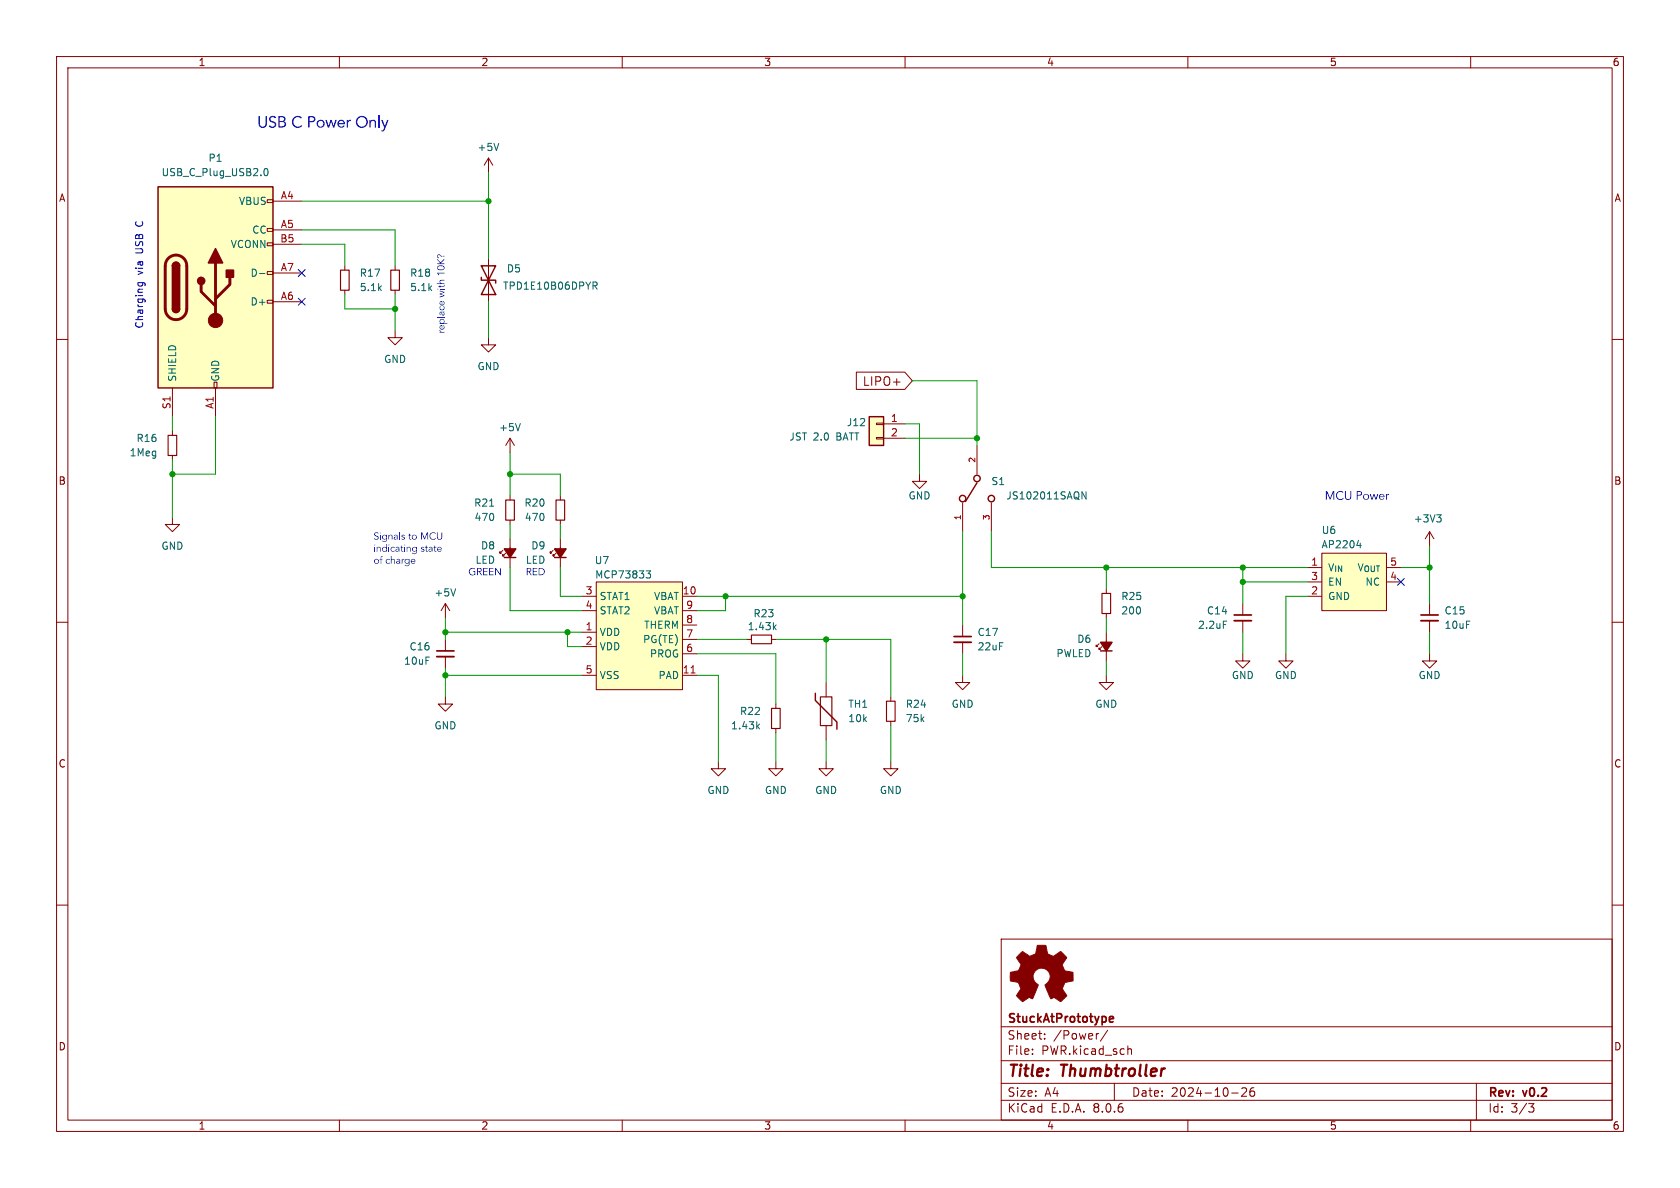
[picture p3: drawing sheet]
<svg xmlns="http://www.w3.org/2000/svg" width="297mm" height="210mm" viewBox="0 0 297 210" stroke-linecap="round" stroke-linejoin="round" font-family="sans-serif">
<g fill="none" stroke="#840000" stroke-width=".18">
<path d="M10 10h277v190h-277zM12 12h273v186h-273zM60 10v2M110 10v2M160 10v2M210 10v2M260 10v2M10 60h2M86.4 59.7v1.3h1.2l-1.2 1.2-1.3-1.2h1.3M86.4 45.7v7.6M285 60h2M90.2 77.5l-.8 1.2"/>
<path d="M90.2 77.5v2.5M90.2 77.5l.7 1.2M10 110h2M285 110h2M10 160h2M285 160h2M177 166h108v32h-108zM60 198v2M110 198v2M160 198v2M177 194.5h108M177 191.5h108"/>
<path d="M177 187.5h108M177 181.5h108M182.5 186.3v.1M182.5 185.5v.1M184.7 183.6v.1M184.7 182.8v.1M194.2 182.7l-.2 .1M195.8 182.1l-1.3 2M197 191.5v3M199.4 185.5l.2-.1 .4 .1v.9M210 198v2M217.7 193.2h1.2"/>
<path d="M219.5 192.4l.6-.1 .2 .1 .1 .3-.9 1.1h.9M221.7 192.3a.59 .59 0 0 0-.7 .6v.6l.1 .2 .4 .1 .2-.1 .1-.5-.1-.3h-.5l-.2 .3M260 198v2M261 191.5v6.5M270.2 195.1h1l-.5 .6 .4 .1 .1 .5-.3 .3h-.4"/>
</g>
<path d="M196.2 179.8l.4-.1 .2 .3-.7 .2M196.2 180.6h.6" fill="none" stroke="#840000" stroke-width=".3"/>
<path d="M85.1 49v.5h2.5v.5M85.1 47h2.5l-1.2 2.5zM86.4 49.5l1.2 2.6h-2.5z" fill="none" stroke="#840000" stroke-width=".25"/>
<path d="M104.8 49.9h.5l.3 .2-.2 .4h-.6M105.1 50.5l.5 .6M92 74.9l-.4 1.2" fill="none" stroke="#006464" stroke-width=".18"/>
<path d="M27.9 33h20.4v35.6h-20.4z" fill="#ffffc2"/>
<g fill="none" stroke="#840000" stroke-width=".18">
<path d="M47.2 35.3h1.1v.5h-1.1zM48.3 35.6h5M47.2 53.1h1.1v.5h-1.1zM47.2 48h1.1v.5h-1.1zM47.2 42.9h1.1v.5h-1.1zM47.2 40.4h1.1v.5h-1.1zM48.3 40.6h5M48.3 53.3h5M48.3 48.3h5M48.3 43.2h5M69.8 47v.8M69.8 51.3v.8"/>
<path d="M30.5 68.6v5.1M37.8 67.6h.6v1h-.6zM38.1 68.6v5.1M30.5 91.4v1.3h1.2l-1.2 1.3-1.3-1.3h1.3M78.7 106.7l-.7 1.3M78.7 106.7v2.5M78.7 106.7l.8 1.3"/>
</g>
<path d="M27.9 33h20.4v35.6h-20.4zM30.5 54.6a.64 .64 0 0 0 .6 .6 .64 .64 0 0 0 .6-.6M30.5 47a.64 .64 0 0 1 .6-.6 .64 .64 0 0 1 .6 .6" fill="none" stroke="#840000" stroke-width=".25"/>
<path d="M29.8 45.7a1.9 1.9 0 0 1 2-.5 1.9 1.9 0 0 1 1.2 1.8v7.6a1.91 1.91 0 0 1-1.9 1.9 1.91 1.91 0 0 1-1.9-1.9v-7.8l.2-.6zM35.6 50.3v1.3l2.5 2.5M38.1 46.5v10.1M40.6 49v1.3l-2.5 2.5" fill="none" stroke="#840000" stroke-width=".51"/>
<g fill="#840000" stroke="#840000" stroke-width=".25">
<path d="M30.5 54.6h1.2a.64 .64 0 0 1-.6 .6 .64 .64 0 0 1-.6-.6z"/>
<path d="M30.5 47h1.2v7.6h-1.2z"/>
<path d="M30.7 46.5a.64 .64 0 0 1 .7-.1 .64 .64 0 0 1 .3 .6h-1.2z"/>
<path d="M38.1 43.9l1.3 2.6h-2.6z"/>
<path d="M40 47.8h1.3v1.2h-1.3z"/>
<circle cx="35.6" cy="49.7" r=".63"/>
</g>
<circle cx="38.1" cy="56.6" r="1.27" fill="#840000" stroke="#840000" stroke-width=".18"/>
<path d="M46.8 29.9l.2-.1a.68 .68 0 0 1 .4 .6 .68 .68 0 0 1-.4 .7l-.2-.2-.1-.3zM45.9 48.4h.9M80.6 104.1l-.5 1.3" fill="none" stroke="#006464" stroke-width=".18"/>
<path d="M69.1 47.8h1.5v3.5h-1.5z" fill="none" stroke="#840000" stroke-width=".2"/>
<path d="M105.4 102.9h15.2v19h-15.2z" fill="#ffffc2"/>
<g fill="none" stroke="#840000" stroke-width=".18">
<path d="M86.4 27.9l-.8 1.3M86.4 27.9v2.6M86.4 27.9l.7 1.3M61 47v.8M61 51.3v.8M69.8 58.4v1.3h1.3l-1.3 1.3-1.2-1.3h1.2M30.5 76.2v.8M30.5 80.5v.8M90.2 87.6v.8M90.2 91.9v.8M252.7 94v2.5M252.7 94l-.7 1.3"/>
<path d="M252.7 94l.8 1.3M78.7 113v2.1M78.7 116.1v2M102.9 111.8h2.5M102.9 105.4h2.5M102.9 119.4h2.5M102.9 114.3h2.5M102.9 108h2.5M105.4 102.9h15.2v19h-15.2zM120.6 105.4h2.6M120.6 119.4h2.6M120.6 108h2.6"/>
<path d="M120.6 115.6h2.6M120.6 113h2.6M120.6 110.5h2.6M170.2 110.5v2M170.2 113.5v2.1M194.3 113.8l-.5 .5v-.3v.3h.3M194.8 114.3l-.5 .5v-.2v.2h.3M195.6 119.4v1.3h1.2l-1.2 1.2-1.3-1.2h1.3M195.6 111.8v5M252.7 115.6v1.2h1.3l-1.3 1.3-1.2-1.3h1.2M252.7 106.7v2M252.7 109.7v2.1"/>
<path d="M127 134.6v1.3h1.3l-1.3 1.3-1.3-1.3h1.3M137.2 134.6v1.3h1.2l-1.2 1.3-1.3-1.3h1.3M137.2 124.5v.7M137.2 128.8v.7M146 134.6v1.3h1.3l-1.3 1.3-1.2-1.3h1.2M146 120.7v2.5M146 128.3v2.5M157.5 134.6v1.3h1.2l-1.2 1.3-1.3-1.3h1.3M157.5 123.2v.8M157.5 127.5v.8"/>
</g>
<path d="M122.2 119h.7" fill="none" stroke="#a90000" stroke-width=".18"/>
<path d="M88.2 25.3l-.4 1.3M86.6 89.5h.7M254 91h.8l-.4 .5M254.5 91.5l.3 .2v.3l-.3 .3M114.2 100.9h.8l-.4 .5 .4 .1v.4l-.2 .3h-.4M133.9 128.4l.4 .4M134.3 128l-.5 .5" fill="none" stroke="#006464" stroke-width=".18"/>
<path d="M60.2 47.8h1.5v3.5h-1.5zM29.7 77h1.5v3.5h-1.5zM89.4 88.4h1.5v3.5h-1.5zM136.4 125.2h1.5v3.6h-1.5zM145 123.2h2.1v5.1h-2.1zM156.7 124h1.5v3.5h-1.5z" fill="none" stroke="#840000" stroke-width=".2"/>
<path d="M194.6 115.1h2M144.1 122.6v1.2l3.9 3.8v1.3" fill="none" stroke="#840000" stroke-width=".25"/>
<path d="M77.2 116.1h3.1M168.7 113.5h3M251.2 109.7h3.1" fill="none" stroke="#840000" stroke-width=".33"/>
<path d="M77.2 115.1h3.1M168.7 112.5h3M251.2 108.7h3.1" fill="none" stroke="#840000" stroke-width=".3"/>
<path d="M180.2 168.7l.6-.5 .9 .6a.62 .62 0 0 0 1 0l.2-.1a1.62 1.62 0 0 0 .4-1.4l.1-.2h1.5l.2 .8a.74 .74 0 0 0 .6 1l.5 .2 1.3-.9 1.1 1-.4 .7a.75 .75 0 0 0-.2 1.2l.2 .5 1.5 .3v1.5l-1.4 .3-.1 .1a1.23 1.23 0 0 0-.3 1.2l.7 1-.1 .1-1 1-.8-.6a.54 .54 0 0 0-.9 .1l-1-2.4a2.33 2.33 0 0 0 .8-1.9 1.54 1.54 0 0 0-2.5-.7 1.54 1.54 0 0 0 .5 2.5l-1.1 2.5a.69 .69 0 0 0-1.1 .1l-.6 .4-1.1-1.1 .8-1.2-.2-.5a.71 .71 0 0 0-1-.8l-.7-.1v-1.5l.5-.1a1.11 1.11 0 0 0 1.2-.7 .72 .72 0 0 0-.2-1.2l-.4-.6z" fill="#840000" stroke="#840000" stroke-width=".18"/>
<path d="M194.6 113.5h2l-1 1.6z" fill="#840000" stroke="#840000" stroke-width=".25"/>
<path d="M153.7 73.7h2.5v5h-2.5z" fill="#ffffc2"/>
<path d="M154.9 77.3h1.3v.3h-1.3zM154.9 74.8h1.3v.3h-1.3zM156.2 74.9h3.8M156.2 77.5h3.8M172.7 78.7v5.1M162.6 83.8v1.3h-1.3l1.3 1.3 1.2-1.3h-1.2M170.2 88.9v5.1M175.3 88.9v5.1" fill="none" stroke="#840000" stroke-width=".18"/>
<g fill="none" stroke="#840000" stroke-width=".25">
<path d="M153.7 73.7h2.5v5h-2.5zM172.7 85.3l-2 3.3"/>
<circle cx="170.2" cy="88.1" r=".57"/>
<circle cx="172.7" cy="84.6" r=".57"/>
<circle cx="175.3" cy="88.1" r=".57"/>
</g>
<path d="M192 86.9v1.3l-.7-1.3v1.3" fill="none" stroke="#006464" stroke-width=".18"/>
<path d="M233.7 97.8h11.4v10.2h-11.4z" fill="#ffffc2"/>
<g fill="none" stroke="#840000" stroke-width=".18">
<path d="M151.4 65.8h8.6l1.3 1.5-1.3 1.5h-8.6zM88.9 97.3l-.5 .5v-.3v.3h.2M89.4 97.8l-.5 .5v-.3v.3h.3M90.2 95.3v5M97.8 97.3l-.5 .5v-.3v.3h.2M98.3 97.8l-.5 .5v-.3v.3h.2M99.1 87.6v.8M99.1 91.9v.8M99.1 95.3v5M233.7 97.8h11.4v10.2h-11.4zM132.1 113h.7M136.4 113h.8"/>
<path d="M170.2 119.4v1.3h1.2l-1.2 1.2-1.3-1.2h1.3M195.6 104.1v.8M195.6 108.5v.7M219.7 115.6v1.2h1.3l-1.3 1.3-1.3-1.3h1.3M219.7 106.7v2M219.7 109.7v2.1M227.3 115.6v1.2h1.3l-1.3 1.3-1.2-1.3h1.2M231.1 100.3h2.6M231.1 105.4h2.6M231.1 102.9h2.6M245.1 100.3h2.5M245.1 102.9h2.5"/>
<path d="M78.7 123.2v1.3h1.3l-1.3 1.2-1.2-1.2h1.2"/>
</g>
<path d="M239.9 96.4h.8M240.5 96v.8M136.8 110.8l.4 .5M137.2 110.5l-.5 .5M216.3 109.8h.6" fill="none" stroke="#006464" stroke-width=".18"/>
<path d="M98.3 88.4h1.5v3.5h-1.5zM132.8 112.3h3.6v1.5h-3.6zM194.8 104.9h1.5v3.6h-1.5z" fill="none" stroke="#840000" stroke-width=".2"/>
<path d="M218.2 109.7h3" fill="none" stroke="#840000" stroke-width=".33"/>
<path d="M218.2 108.7h3" fill="none" stroke="#840000" stroke-width=".3"/>
<path d="M89.2 98.6h2M98 98.6h2.1" fill="none" stroke="#840000" stroke-width=".25"/>
<g fill="#840000" stroke="#840000" stroke-width=".25">
<path d="M89.2 97h2l-1 1.6z"/>
<path d="M98 97h2.1l-1 1.6z"/>
</g>
<path d="M24.4 50h1l.3 .2-.1 .3M24.5 50l-.1 .3 .1 .2M25.2 50v.3l-.1 .2" fill="none" stroke="#0000c2" stroke-width=".18"/>
<g fill="none" stroke="#009600" stroke-width=".18">
<path d="M53.3 35.6h33.1M86.4 30.5v15.2M53.3 43.2h7.7v3.8M53.3 40.6h16.5v6.4M61 52.1v2.5h8.8M69.8 52.1v6.3M86.4 53.3v6.4M30.5 73.7v2.5M38.1 73.7v10.1h-7.6M160 77.5h12.7M160 74.9h2.6v8.9M161.3 67.3h11.4v11.4"/>
<path d="M30.5 81.3v10.1M90.2 83.8h8.9v3.8M90.2 80v7.6M90.2 92.7v2.6M99.1 92.7v2.6M170.2 94v16.5M175.3 94v6.3h55.8M252.7 96.5v10.2M78.7 109.2v3.8M78.7 118.1v5.1M78.7 119.4h24.2M78.7 111.8h24.2"/>
<path d="M90.2 100.3v7.7h12.7M99.1 100.3v5.1h3.8M100.3 111.8v2.5h2.6M123.2 119.4h3.8v15.2M123.2 105.4h47M123.2 113h8.9M123.2 115.6h14v8.9M128.3 105.4v2.6h-5.1M137.2 113h20.3v10.2M146 113v7.7M170.2 115.6v3.8M195.6 100.3v3.8"/>
<path d="M195.6 109.2v2.6M195.6 116.8v2.6M219.7 100.3v6.4M219.7 111.8v3.8M219.7 102.9h11.4M231.1 105.4h-3.8v10.2M247.6 100.3h5.1M252.7 111.8v3.8M137.2 129.5v5.1M146 130.8v3.8M157.5 128.3v6.3"/>
</g>
<path d="M52.7 52.7l1.2 1.2M52.7 47.7l1.2 1.2M53.9 52.7l-1.2 1.2M53.9 47.7l-1.2 1.2M247 102.3l1.3 1.2M248.3 102.3l-1.3 1.2" fill="none" stroke="#000084" stroke-width=".18"/>
<g fill="#009600" stroke="#009600" stroke-width=".18">
<circle cx="128.3" cy="105.4" r=".46"/>
<circle cx="100.3" cy="111.8" r=".46"/>
<circle cx="146" cy="113" r=".46"/>
<circle cx="170.2" cy="105.4" r=".46"/>
<circle cx="90.2" cy="83.8" r=".46"/>
<circle cx="78.7" cy="111.8" r=".46"/>
<circle cx="78.7" cy="119.4" r=".46"/>
<circle cx="219.7" cy="100.3" r=".46"/>
<circle cx="219.7" cy="102.9" r=".46"/>
<circle cx="172.7" cy="77.5" r=".46"/>
<circle cx="252.7" cy="100.3" r=".46"/>
<circle cx="195.6" cy="100.3" r=".46"/>
<circle cx="30.5" cy="83.8" r=".46"/>
<circle cx="86.4" cy="35.6" r=".46"/>
<circle cx="69.8" cy="54.6" r=".46"/>
</g>
<text font-size="2.8" fill="#0000c2" x="45.5" y="22.9">USBC PowerOnly</text>
<g font-size="2.8" fill="#840000">
<text x="178" y="190.9">Title:</text>
<text x="187.7" y="190.9">Thumbtroller</text>
</g>
<g font-size="2.1" fill="#840000">
<text x="152.5" y="68.4">LIPO+</text>
<text x="178" y="184">Sheet:</text>
<text x="178" y="181.2">StuckAtPrototype</text>
<text x="186.2" y="184">/Power/</text>
<text x="178" y="186.7">File:</text>
<text x="184.1" y="186.7">PWR.kicad_sch</text>
<text x="178" y="196.9">KiCad</text>
<text x="178" y="194.1">Size:</text>
<text x="184.7" y="194.1">A4</text>
<text x="185.7" y="196.9">E.D.A.</text>
<text x="193.3" y="196.9">8.0.6</text>
<text x="200" y="194.1">Date:</text>
<text x="207" y="194.1">2024-10-26</text>
<text x="263" y="194.3">Rev:</text>
<text x="263" y="196.9">Id:</text>
<text x="267.1" y="196.9">3/3</text>
<text x="269.4" y="194.3">v0.2</text>
</g>
<text font-size="2.1" fill="#0000c2" x="234.2" y="88.6">MCU Power</text>
<g font-size="1.8" fill="#840000">
<text x="35" y="11.9">1</text>
<text x="85" y="11.9">2</text>
<text x="135" y="11.9">3</text>
<text x="185" y="11.9">4</text>
<text x="235" y="11.9">5</text>
<text x="285" y="11.9">6</text>
<text x="10.3" y="35.9">A</text>
<text x="285.3" y="35.9">A</text>
<text x="10.3" y="85.9">B</text>
<text x="285.3" y="85.9">B</text>
<text x="10.3" y="135.9">C</text>
<text x="285.3" y="135.9">C</text>
<text x="10.3" y="185.9">D</text>
<text x="285.3" y="185.9">D</text>
<text x="35" y="199.9">1</text>
<text x="85" y="199.9">2</text>
<text x="135" y="199.9">3</text>
<text x="185" y="199.9">4</text>
<text x="235" y="199.9">5</text>
<text x="285" y="199.9">6</text>
</g>
<g font-size="1.8" fill="#006464">
<text x="36.8" y="28.8">P1</text>
<text x="84.3" y="26.9">+5V</text>
<text x="28.5" y="31.3">USB_C_Plug_USB2.0</text>
<text x="42.1" y="36.4">VBUS</text>
<text x="44.5" y="41.5">CC</text>
<text x="40.7" y="44">VCONN</text>
<text x="44.2" y="49.1">D-</text>
<text x="63.5" y="51.7">5.1k</text>
<text x="63.5" y="49.1">R17</text>
<text x="72.4" y="51.7">5.1k</text>
<text x="72.4" y="49.1">R18</text>
<text x="88.8" y="51.4">TPD1E10B06DPYR</text>
<text x="89.5" y="48.4">D5</text>
<text x="44.2" y="54.2">D+</text>
<text x="67.8" y="64.4">GND</text>
<text x="84.3" y="65.6">GND</text>
<text x="31.3" y="67.6" transform="rotate(-90 31.3 67.6)">SHIELD</text>
<text x="39" y="67.6" transform="rotate(-90 39 67.6)">GND</text>
<text x="88.1" y="76.4">+5V</text>
<text x="149.6" y="75.5">J12</text>
<text x="22.8" y="80.9">1Meg</text>
<text x="24" y="78.3">R16</text>
<text x="139.5" y="78.1">JST 2.0</text>
<text x="148" y="78.1">BATT</text>
<text x="83.7" y="89.8">R21</text>
<text x="92.6" y="89.8">R20</text>
<text x="160.5" y="88.5">GND</text>
<text x="175.2" y="86">S1</text>
<text x="177.8" y="88.5">JS102011SAQN</text>
<text x="83.8" y="92.3">470</text>
<text x="92.7" y="92.3">470</text>
<text x="233.6" y="94.6">U6</text>
<text x="249.8" y="92.6">+3V3</text>
<text x="28.4" y="97.4">GND</text>
<text x="84" y="99.9">LED</text>
<text x="84.9" y="97.3">D8</text>
<text x="92.9" y="99.9">LED</text>
<text x="93.8" y="97.3">D9</text>
<text x="105.1" y="99.9">U7</text>
<text x="233.5" y="97.1">AP2204</text>
<text x="234.7" y="101.2">V_{IN}V_{OUT}</text>
<text x="76.7" y="105.6">+5V</text>
<text x="105.1" y="102.5">MCP73833</text>
<text x="105.9" y="106.3">STAT1</text>
<text x="115.5" y="106.3">VBAT</text>
<text x="198.1" y="106.3">R25</text>
<text x="234.7" y="106.3">GND</text>
<text x="234.7" y="103.7">EN</text>
<text x="241.3" y="103.7">NC</text>
<text x="105.9" y="112.6">VDD</text>
<text x="105.9" y="108.8">STAT2</text>
<text x="113.6" y="113.9">PG(TE)</text>
<text x="113.8" y="111.4">THERM</text>
<text x="115.5" y="108.8">VBAT</text>
<text x="132.1" y="111.6">1.43k</text>
<text x="133.1" y="109.3">R23</text>
<text x="172.7" y="112.6">C17</text>
<text x="190.3" y="113.8">D6</text>
<text x="198.1" y="108.8">200</text>
<text x="211.7" y="111.4">2.2uF</text>
<text x="213.3" y="108.8">C14</text>
<text x="255.3" y="108.8">C15</text>
<text x="255.3" y="111.4">10uF</text>
<text x="71.3" y="117.7">10uF</text>
<text x="72.3" y="115.2">C16</text>
<text x="105.9" y="115.2">VDD</text>
<text x="114.8" y="116.4">PROG</text>
<text x="172.7" y="115.2">22uF</text>
<text x="186.7" y="116.4">PWLED</text>
<text x="105.9" y="120.2">VSS</text>
<text x="116.3" y="120.2">PAD</text>
<text x="149.9" y="125.3">TH1</text>
<text x="160" y="125.3">R24</text>
<text x="168.1" y="125.3">GND</text>
<text x="193.5" y="125.3">GND</text>
<text x="217.7" y="120.2">GND</text>
<text x="225.3" y="120.2">GND</text>
<text x="250.7" y="120.2">GND</text>
<text x="76.7" y="129.1">GND</text>
<text x="129.1" y="129.1">1.43k</text>
<text x="130.7" y="126.6">R22</text>
<text x="149.9" y="127.9">10k</text>
<text x="160" y="127.9">75k</text>
<text x="125" y="140.6">GND</text>
<text x="135.1" y="140.6">GND</text>
<text x="144" y="140.6">GND</text>
<text x="155.4" y="140.6">GND</text>
</g>
<g font-size="1.8" fill="#a90000">
<text x="49.5" y="35.3">A4</text>
<text x="49.5" y="40.4">A5</text>
<text x="49.5" y="42.9">B5</text>
<text x="49.5" y="53.1">A6</text>
<text x="49.5" y="48">A7</text>
<text x="30.2" y="72.4" transform="rotate(-90 30.2 72.4)">S1</text>
<text x="37.8" y="72.4" transform="rotate(-90 37.8 72.4)">A1</text>
<text x="157.4" y="74.7">1</text>
<text x="157.4" y="77.2">2</text>
<text x="231.7" y="100.1">1</text>
<text x="245.7" y="100.1">5</text>
<text x="103.4" y="105.2">3</text>
<text x="103.4" y="107.7">4</text>
<text x="120.6" y="105.2">10</text>
<text x="121.2" y="107.7">9</text>
<text x="231.7" y="105.2">2</text>
<text x="231.7" y="102.6">3</text>
<text x="245.7" y="102.6">4</text>
<text x="103.4" y="111.5">1</text>
<text x="121.2" y="112.8">7</text>
<text x="121.2" y="110.2">8</text>
<text x="103.4" y="114">2</text>
<text x="103.4" y="119.1">5</text>
<text x="120.6" y="119.1">11</text>
<text x="121.2" y="115.3">6</text>
</g>
<g font-size="1.8" fill="#0000c2">
<text x="25.4" y="39.7" transform="rotate(-90 25.4 39.7)">C</text>
<text x="25.4" y="44.7" transform="rotate(-90 25.4 44.7)">USB</text>
<text x="25.4" y="48.6" transform="rotate(-90 25.4 48.6)">via</text>
<text x="25.4" y="58.2" transform="rotate(-90 25.4 58.2)">Charging</text>
<text x="78.8" y="58.9" transform="rotate(-90 78.8 58.9)">replace with 10K?</text>
<text x="66" y="95.6">Signalsto MCU</text>
<text x="66" y="97.7">indicating state</text>
<text x="66" y="99.9">of charge</text>
<text x="82.8" y="101.9">GREEN</text>
<text x="93" y="101.9">RED</text>
</g>
<g font-size="1.4" fill="#a90000">
<text x="172.5" y="81.9" transform="rotate(-90 172.5 81.9)">2</text>
<text x="169.9" y="92.1" transform="rotate(-90 169.9 92.1)">1</text>
<text x="175" y="92.1" transform="rotate(-90 175 92.1)">3</text>
</g>
</svg>
